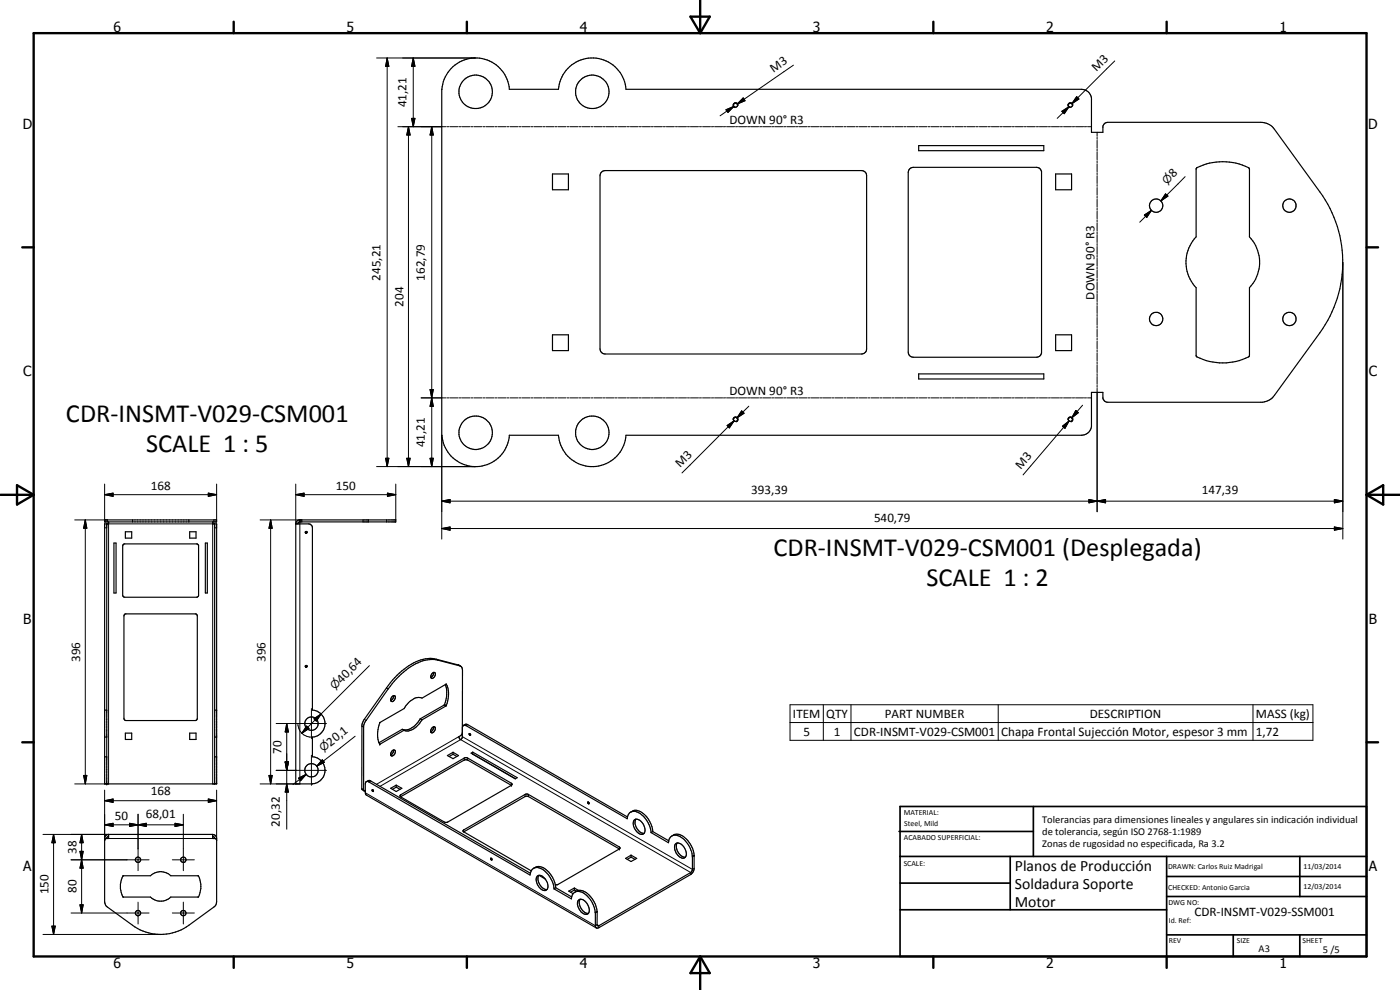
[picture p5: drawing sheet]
<svg xmlns="http://www.w3.org/2000/svg" width="420mm" height="297mm" viewBox="0 0 420 297" stroke-linecap="round" stroke-linejoin="round" font-family="sans-serif">
<g fill="none" stroke="#000" stroke-width=".35">
<path d="M135.4 20.5a10.1 10.1 0 0 1 10.8-2.5 10.1 10.1 0 0 1 6.7 8.8h14.7a10.2 10.2 0 0 1 10.1-9.4 10.2 10.2 0 0 1 10.2 9.4h136.7a3 3 0 0 1 3 2.6v10.3h3.4l.1-2.1 .5-.6 .9-.3h45.9a5 5 0 0 1 4.1 2.1l13.6 18.8a36 36 0 0 1 0 42.3l-13.6 18.7-.7 .8-1.4 .9-1.4 .4h-46.8l-.8-.4-.3-.5-.1-2.1h-3.4v10.3a3 3 0 0 1-3 2.6h-136.7a10.2 10.2 0 0 1-10.2 9.4 10.2 10.2 0 0 1-10.1-9.4h-14.7a10.2 10.2 0 0 1-10.2 9.4 10.2 10.2 0 0 1-10.1-9.4v-103.8a10.3 10.3 0 0 1 2.8-6.3zM165.8 52.2h4.8v4.7h-4.8zM180.8 51.4l.8-.2h77l.8 .2 .6 .7 .1 .6v52l-.3 .8-.4 .5-.8 .2h-77l-.8-.2-.5-.5-.2-.8v-52l.2-.8zM273 50.7l1.1-.5h37l.8 .3 .7 .9v54.6l-.3 .5-.4 .4-.8 .3h-37a1.52 1.52 0 0 1-1.5-1.5v-54zM275.7 43.7h37.6v1.5h-37.6zM316.8 52.2h4.8v4.7h-4.8zM359.2 50.3a17.3 17.3 0 0 1 15.7 .2l.1 20.6a11 11 0 0 1 0 15.2l-.1 20.5a16.4 16.4 0 0 1-15.9 0v-20.5a11.1 11.1 0 0 1 0-15.2v-20.5zM165.8 100.5h4.8v4.7h-4.8zM275.7 112.2h37.6v1.5h-37.6zM316.8 100.5h4.8v4.7h-4.8zM31.4 156h33.6v.6h-33.6zM32 157.2v78"/>
<path d="M32.6 156.6v.6h-1.2v78h33.6v-78h-1.2v-.6M37.6 159.6h1.9v1.9h-1.9zM56.9 159.6h1.9v1.9h-1.9zM64.4 157.2v78M88.8 157.2l.1-.6 .8-.6h29.1v.6h-29l-.4 .6M88.8 157.2h4.1l.9 .9v55a4.1 4.1 0 0 1 3.7 4 4.1 4.1 0 0 1-3.7 4v6a4.1 4.1 0 0 1 3.7 4 4.1 4.1 0 0 1-3.7 4.1h-5zM90 156v.6M91.6 159.6l.2-.1a.23 .23 0 0 1 .3 .2 .23 .23 0 0 1-.4 .2zM34.2 162.9h.6v15h-.6zM36.9 163.4l.3-.2h22l.4 .4v15.2l-.6 .4-21.9-.1-.3-.5zM61.6 162.9h.6v15h-.6zM37.5 184.3l21.3-.1 .3 .2 .1 31.2-.2 .5-21.2 .1-.5-.3-.1-31.1z"/>
<path d="M91.6 199.8l.4-.1a.25 .25 0 0 1 0 .4 .25 .25 0 0 1-.4-.1zM138.2 199.9l-6.8-1.8a11.2 11.2 0 0 0-9.6 3l-1.4 1.2-2.7 2.8-8 11.3-.4 .9v20M31.4 213.1h.6M37.6 220h1.9v1.9h-1.9zM56.9 220h1.9v1.9h-1.9zM64.4 213.1h.6M114 216.8h-.1a8.5 8.5 0 0 0 0 6.5M114.1 216.7l-.1 .1M118.1 208.7l-.2 1-.6 .5M118.2 208.7l-.7 .5-.2 1M118.2 208.7h.2a1.02 1.02 0 0 1 0 1.2 1.02 1.02 0 0 1-1.1 .5v-.2M120.7 218.8l.5 .3"/>
<path d="M120.7 218.8l-7 4M121.2 219.1l-7.2 4.2M126.1 215.7l.5 .3M126.1 215.7a5.4 5.4 0 0 1-5.1 3.2l-.3-.1M126.6 216a5.2 5.2 0 0 1-5 3.2l-.4-.1M129.7 218.4l.6-.3a1.01 1.01 0 0 1 .1 1.2 1.01 1.01 0 0 1-1.1 .4l-.1-.5zM129.7 202.1a.56 .56 0 0 1 .8-.3 .56 .56 0 0 1 .1 .9l-.6 .7-.6 .1-.2-.4zM130.1 218.1a1.44 1.44 0 0 1-.9 1.5M130.1 201.8l-.1 .8-.7 .6M133.6 205.4a8.3 8.3 0 0 1-.3 6.1l-7.2 4.2M133.9 205.3l-7.3 4.2a4.5 4.5 0 0 0-4.7 2.2l-.6 .9-7.2 4.1M133.9 205.3h.1"/>
<path d="M133.9 205.3a7.6 7.6 0 0 1-.1 6.5l-7.2 4.2M138.8 219.8l-.1-19.3-1-.9-6.8-1.8a10.9 10.9 0 0 0-8.9 2.4l-2.8 2.4-2 2.2-8.1 11.3-.4 .9-.1 19.6 .7 .7M138.8 220l-.6 .7-.5 .3 .5 .9 .6-.8v-2.7a1.11 1.11 0 0 1 1.6-1l47.9 27.7M139.2 217.6l.7 .1 48.3 28a2.05 2.05 0 0 1 1-2 2.05 2.05 0 0 1 2.2 0 7.8 7.8 0 0 1 4 6.1M31.4 235.2h.6M31.4 227.1h.6M31.4 221.1h.6M64.4 235.2h.6M64.4 227.1h.6M64.4 221.1h.6M109.6 237.2l-.3 .1M109.9 234.5l-.3 .7v2.7l.3 .6 69.1 39.9"/>
<path d="M109.9 234.5h.6l48.6 28.1a2.19 2.19 0 0 1 1.2-2.2 2.19 2.19 0 0 1 2.4 .4 8.2 8.2 0 0 1 3.6 5.9M109.9 234.5l1.1-.3 48.2 27.8M111.7 237l.3 .1v.4zM113.9 223.3h.1M117.3 236.5l1.6-.9 1.7 .9-1.7 1zM117.7 225.3l.7-.3a1 1 0 0 1 0 1.2 1 1 0 0 1-1.1 .5v-.8zM118.1 225l-.1 .8-.7 .7M118.9 236.2l1.2 .7M118.9 235.6v.6M118.9 236.2l-1.1 .7M120.1 238.5l19.5-11.2 .8 .2 13 7.5 .3 .3-19.6 11.5-.8-.2-13-7.5-.3-.2zM134.3 226.7l1.7-1 1.6 1-1.6 .9z"/>
<path d="M136 226.3l1.1 .7M136 225.7v.6M136 226.3l-1.2 .7M140.8 220.1a.24 .24 0 0 1 .4 .2 .24 .24 0 0 1-.3 .3zM141.4 226l.5-.3 13.3 7.6-.6 .4zM141.9 225.7v.6l12.8 7.3M153.4 235.6l-13.5-7.7-.6 .1-19 11.1M32.6 250.4l-.9 .4-.3 .8v19.2l.6 1.2 7.8 5.6a14.3 14.3 0 0 0 16.9 0l7.7-5.6 .5-.9 .1-19.5-.2-.8-1-.4M32.6 251l-.5 .2-.1 .4M32.6 250.4v1.2h-.8l-.4 .5M32.6 250.4h31.2M63.8 250.4v1.2h.8l.4 .5"/>
<path d="M63.8 251l.5 .2 .1 .4M139.2 249.6l-.2-.2 .2-.4 18.5-10.7h.6l27.6 15.8 .2 .3-.2 .3M139.2 249.6l18.5-10.7h.6l27.6 15.8M139.2 249.6l20.2 11.7M147.3 257.5l.3 .2v.3l-.3-.1zM176.4 240.6l.4 .2v.4l-.4-.2zM185.9 254.7l-18.4 10.6-.8 .1M187.7 257.6l1.7-1 1.7 1-1.7 .9zM189.3 243.7a2.96 2.96 0 0 1 4.1 .7 8.3 8.3 0 0 1 2.5 5.1M189.4 257.2l1.2 .7M189.4 256.6v.6M189.4 257.2l-1.2 .7"/>
<path d="M190.4 246a2.13 2.13 0 0 1 2.8 1.6 2.02 2.02 0 0 1-.2 2.7 3 3 0 0 1-2.9-3.5zM190.8 245.8a3.2 3.2 0 0 0 2.5 4.2M195.4 249.8l5.2 3.1a2.14 2.14 0 0 1 1.2-2.2 2.14 2.14 0 0 1 2.4 .4 8 8 0 0 1 3.6 5.9M195.9 249.5l4.8 2.8M195.9 249.5l-.5 .3M201.7 250.8a3.2 3.2 0 0 1 4.5 1.1 7.9 7.9 0 0 1 2.1 4.8M202.6 253.4a1.58 1.58 0 0 1 2.6 .6 2.39 2.39 0 0 1 .2 3.4 2.77 2.77 0 0 1-2.9-2.6zM203.2 252.9a3.2 3.2 0 0 0 2.5 4.3M207.8 257v4l-.5 .8-27.7 16-.4-.3v-3.9M208.3 256.7v4.1l-.3 .8-.7 .8-27.6 15.9-.7 .1M208.3 256.7l-.5 .3M36.9 262.8h8.3a4.4 4.4 0 0 1 6.1 0h8.2a6.5 6.5 0 0 1 0 6.4h-8.2a4.4 4.4 0 0 1-6.1 0h-8.2a6.4 6.4 0 0 1-.1-6.4z"/>
<path d="M59.5 269.1v.1M160.1 260.5a2.87 2.87 0 0 1 3.8 .4 8.1 8.1 0 0 1 2.8 4.5M161.2 262.9a1.87 1.87 0 0 1 2.7 1.2 2.23 2.23 0 0 1 0 3 2.82 2.82 0 0 1-3-2.9l.1-.9zM161.7 262.6a3.2 3.2 0 0 0 2.5 4.3M161.7 262.6l1.9 1.1M166.3 266.7l5.2 3a2.16 2.16 0 0 1 1.2-2.1 2.16 2.16 0 0 1 2.4 .3 7.9 7.9 0 0 1 3.5 6M166.7 265.4l.1 1M166.8 266.4l4.8 2.7M166.8 266.4l-.5 .3M172.4 267l.6 .4M172.4 266.4l1.2 .8M172.4 266.4v.6"/>
<path d="M172.4 266.4l-1.7 1 1.3 .7M172.4 267l-1.2 .7M173 267.4a3.6 3.6 0 0 1 4.4 1.8 7.6 7.6 0 0 1 1.8 4.4M173 267.4l-.5 .3M173.5 270.3a1.62 1.62 0 0 1 2.6 .6 2.34 2.34 0 0 1 .2 3.4 2.6 2.6 0 0 1-2.8-2.2l-.2-.7zM174.1 269.8a3.3 3.3 0 0 0 1.7 4.1l.8 .2M178.6 273.9h.1M178.7 273.9v4.1l.3 .4M179.2 273.6h.1M179.2 273.6l-.6 .3M179.2 273.6l-.5 .3"/>
<circle cx="142.8" cy="27.5" r="5"/>
<circle cx="177.7" cy="27.6" r="5"/>
<circle cx="220.8" cy="31.6" r=".62"/>
<circle cx="321.3" cy="31.6" r=".62"/>
<circle cx="347" cy="61.7" r="2.01"/>
<circle cx="387" cy="61.7" r="2.01"/>
<circle cx="347" cy="95.7" r="2"/>
<circle cx="387" cy="95.7" r="1.99"/>
<circle cx="142.8" cy="129.9" r="5"/>
<circle cx="177.7" cy="129.8" r="5"/>
<circle cx="220.7" cy="125.8" r=".61"/>
<circle cx="321.2" cy="125.8" r=".6"/>
<circle cx="93.5" cy="217.1" r="2.02"/>
<circle cx="93.5" cy="231.1" r="2.02"/>
<circle cx="41.4" cy="258" r=".79"/>
<circle cx="55" cy="257.9" r=".8"/>
<circle cx="41.4" cy="274" r=".8"/>
<circle cx="55" cy="274" r=".8"/>
</g>
<g fill="none" stroke="#000" stroke-width=".3">
<path d="M113 17.4h29.7M116.2 17.4l.5 2.5h-1zM116.2 17.4v122.6M124 17.4l.5 2.5h-1zM124 17.4v20.6M238.1 19.6l-16.8 11.6M334.5 18.3l-12.8 12.8M119.4 38h14.4M122.6 38l.5 2.5h-1zM122.6 38v102M123.5 35.5h1l-.5 2.5zM129.6 38l.4 2.5h-.9z"/>
<path d="M129.6 38v102M134.1 38h.6M135 38h2.4M137.7 38h.6M138.6 38h2.4M141.3 38h.6M142.2 38h2.4M144.9 38h.6M145.8 38h2.4M148.5 38h.6M149.4 38h2.4M152.1 38h.6"/>
<path d="M153.1 38h2.4M155.8 38h.6M156.7 38h2.4M159.4 38h.6M160.3 38h2.4M163 38h.6M163.9 38h2.4M166.6 38h.6M167.5 38h2.4M170.2 38h.6M171.1 38h2.4M173.8 38h.6"/>
<path d="M174.7 38h2.4M177.4 38h.6M178.3 38h2.5M181 38h.6M181.9 38h2.5M184.6 38h.6M185.6 38h2.3M188.2 38h.7M189.2 38h2.3M191.8 38h.7M192.8 38h2.4M195.5 38h.6"/>
<path d="M196.4 38h2.4M199.1 38h.6M200 38h2.4M202.7 38h.6M203.6 38h2.4M206.3 38h.6M207.2 38h2.4M209.9 38h.6M210.9 38h2.3M213.5 38h.7M214.4 38h2.5M217.1 38h.7"/>
<path d="M217.9 32.9l2.3-1-1.7 1.8zM218 38h2.5M220.2 31.9l-4.1 2.9M220.8 38h.5M221.5 31.7a.74 .74 0 0 0-.7-.9 .74 .74 0 0 0-.8 .7 .74 .74 0 0 0 .6 .8M221.6 38h2.5M223 29.4l.6 .8-2.3 1zM223.3 29.8l-2 1.4M224.4 38h.6M225.2 38h2.5M228 38h.6M228.9 38h2.4"/>
<path d="M231.6 38h.6M232.5 38h2.4M235.2 38h.6M236.1 38h2.4M238.8 38h.6M239.7 38h2.4M242.4 38h.6M243.3 38h2.4M246 38h.7M246.9 38h2.4M249.6 38h.7M250.6 38h2.3"/>
<path d="M253.3 38h.6M254.2 38h2.4M256.9 38h.6M257.8 38h2.4M260.5 38h.6M261.4 38h2.4M264.1 38h.6M265 38h2.4M267.7 38h.6M268.6 38h2.4M271.3 38h.6M272.2 38h2.4"/>
<path d="M274.9 38h.6M275.8 38h2.4M278.5 38h.6M279.4 38h2.4M282.1 38h.6M283 38h2.4M285.8 38h.5M286.7 38h2.4M289.4 38h.6M290.3 38h2.4M293 38h.6M293.9 38h2.4"/>
<path d="M296.6 38h.6M297.5 38h2.4M300.2 38h.6M301.1 38h2.4M303.8 38h.6M304.7 38h2.4M307.4 38h.6M308.3 38h2.4M311.1 38h.5M311.9 38h2.5M314.7 38h.5M315.5 38h2.5"/>
<path d="M318.3 38h.5M318.7 33.4l2.1-1.4-1.4 2.1zM319.2 38h2.4M320.8 32l-3.5 3.5M321.8 38h.7M322 31.7a.75 .75 0 0 0-.7-.9 .75 .75 0 0 0-.8 .7 .75 .75 0 0 0 .6 .8M322.8 38h2.4M323.1 29l.7 .7-2.1 1.4zM325.4 38h.7M326.4 38h1.2M329.3 39.7v1.2M329.3 41.2v.6"/>
<path d="M329.3 42.1v2.3M329.3 44.7v.6M329.3 45.6v2.4M329.3 48.3v.6M329.3 49.1v2.4M329.3 51.8v.6M329.3 52.7v2.4M329.3 55.4v.5M329.3 56.3v2.3M329.3 58.9v.6M329.3 59.8v2.3M349.8 58.2l.7 .6-2.1 1.5z"/>
<path d="M350.2 58.5l-1.8 1.8M355.7 53l-7.3 7.3M329.3 62.4v.6M329.3 63.3v2.4M329.3 66v.6M329.3 66.9v2.4M329.3 69.6v.5M329.3 70.4v2.4M329.3 73.1v.6M329.3 74v2.3M329.3 76.6v.6M329.3 77.5v2.4"/>
<path d="M343.4 64.5l2.2-1.4-1.4 2.1zM345.6 63.1l-3.6 3.6M403 78.7v83.1M329.3 80.2v.6M329.3 81.1v2.3M329.3 83.7v.6M329.3 84.6v2.4M329.3 87.2v.7M329.3 88.1v2.4M329.3 90.8v.6M329.3 91.7v2.4M329.3 94.4v.6"/>
<path d="M329.3 95.2v2.4M329.3 97.9v.6M329.3 98.8v2.3M126.4 119.4h7.4M129.1 116.9h.9l-.4 2.5zM129.6 119.4l.4 2.5h-.9zM134.1 119.4h.6M135 119.4h2.4M137.7 119.4h.6M138.6 119.4h2.4M141.3 119.4h.6M142.2 119.4h2.4"/>
<path d="M144.9 119.4h.6M145.8 119.4h2.4M148.5 119.4h.6M149.4 119.4h2.4M152.1 119.4h.6M153.1 119.4h2.4M155.8 119.4h.6M156.7 119.4h2.4M159.4 119.4h.6M160.3 119.4h2.4M163 119.4h.6M163.9 119.4h2.4"/>
<path d="M166.6 119.4h.6M167.5 119.4h2.4M170.2 119.4h.6M171.1 119.4h2.4M173.8 119.4h.6M174.7 119.4h2.4M177.4 119.4h.6M178.3 119.4h2.5M181 119.4h.6M181.9 119.4h2.5M184.6 119.4h.6M185.6 119.4h2.3"/>
<path d="M188.2 119.4h.7M189.2 119.4h2.3M191.8 119.4h.7M192.8 119.4h2.4M195.5 119.4h.6M196.4 119.4h2.4M199.1 119.4h.6M200 119.4h2.4M202.7 119.4h.6M203.6 119.4h2.4M206.3 119.4h.6M207.2 119.4h2.4"/>
<path d="M209.9 119.4h.6M210.9 119.4h2.3M213.5 119.4h.7M214.4 119.4h2.5M217.1 119.4h.7M218 119.4h2.5M220.8 119.4h.5M221.6 119.4h2.5M224.4 119.4h.6M225.2 119.4h2.5M228 119.4h.6M228.9 119.4h2.4"/>
<path d="M231.6 119.4h.6M232.5 119.4h2.4M235.2 119.4h.6M236.1 119.4h2.4M238.8 119.4h.6M239.7 119.4h2.4M242.4 119.4h.6M243.3 119.4h2.4M246 119.4h.7M246.9 119.4h2.4M249.6 119.4h.7M250.6 119.4h2.3"/>
<path d="M253.3 119.4h.6M254.2 119.4h2.4M256.9 119.4h.6M257.8 119.4h2.4M260.5 119.4h.6M261.4 119.4h2.4M264.1 119.4h.6M265 119.4h2.4M267.7 119.4h.6M268.6 119.4h2.4M271.3 119.4h.6M272.2 119.4h2.4"/>
<path d="M274.9 119.4h.6M275.8 119.4h2.4M278.5 119.4h.6M279.4 119.4h2.4M282.1 119.4h.6M283 119.4h2.4M285.8 119.4h.5M286.7 119.4h2.4M289.4 119.4h.6M290.3 119.4h2.4M293 119.4h.6M293.9 119.4h2.4"/>
<path d="M296.6 119.4h.6M297.5 119.4h2.4M300.2 119.4h.6M301.1 119.4h2.4M303.8 119.4h.6M304.7 119.4h2.4M307.4 119.4h.6M308.3 119.4h2.4M311.1 119.4h.5M311.9 119.4h2.5M314.7 119.4h.5M315.5 119.4h2.5"/>
<path d="M318.3 119.4h.5M319.2 119.4h2.4M321.8 119.4h.7M322.8 119.4h2.4M325.4 119.4h.7M326.4 119.4h1.2M329.3 101.5v.5M329.3 102.4v2.3M329.3 105v.6M329.3 105.9v2.3M329.3 108.5v.6M329.3 109.4v2.4"/>
<path d="M329.3 112.1v.6M329.3 112.9v2.4M329.3 115.6v.6M329.3 116.5v37M113 140h29.7M115.7 137.5h1l-.5 2.5zM122.1 137.5h1l-.5 2.5zM129.1 137.5h.9l-.4 2.5zM132.6 130.6v31.2M218.2 127.7l2.1-1.4-1.4 2.1zM220 126a.77 .77 0 0 1 .6-.9 .77 .77 0 0 1 .9 .6 .77 .77 0 0 1-.6 .9M220.3 126.3l-1.7 1.8"/>
<path d="M220.3 126.3l-15.6 15.6M222.6 123.3l.7 .7-2.1 1.4zM224.7 121.9l-3.5 3.5M318.8 127.9l2-1.6-1.2 2.2zM320.5 126a.76 .76 0 0 1 .6-.9 .76 .76 0 0 1 .9 .6 .76 .76 0 0 1-.6 .9M320.8 126.3l-1.6 1.9M320.8 126.3l-13.8 16.2M322.9 123.1l.7 .7-2 1.6zM324.9 121.6l-3.3 3.8M22.4 156h9.8v.6M25.6 156l.5 2.5h-1zM25.6 156v79.2"/>
<path d="M31.4 148.4l2.5-.4v.9zM31.4 158.4h.6M31.4 145.2v10.8M31.4 148.4h33.6M39.8 156v.6M56.7 156v.6M62.5 148l2.5 .4-2.5 .5zM64.2 156v.6M64.4 158.4h.6M65 145.2v10.8M78.1 156h12.5v.6M81.2 156l.5 2.5h-1z"/>
<path d="M81.2 156v79.2M88.8 148.4l2.5-.4v.9zM88.8 148.4h30M88.8 145.2v12M90 157.2v78h-11.9M91.8 159.4l.3 .2v.2l-.2 .2-.3-.2M109 156v.6M110.6 156v.6M116 156v.6M116.3 148l2.5 .4-2.5 .5zM118.8 145.2v10.8M132.6 150.4l2.5-.5v1z"/>
<path d="M132.6 158.6l2.5-.5v1zM132.6 150.4h270.4M132.6 158.6h270.4M326.8 149.9l2.5 .5-2.5 .5zM329.3 150.4l2.5-.5v1zM400.5 158.1l2.5 .5-2.5 .5zM400.5 149.9l2.5 .5-2.5 .5zM91.8 199.6l.3 .2v.4l-.5-.3M110.9 199.7l-20.3 20.3M130.9 197.8l.5 .3M137.5 199.5l.6 .3M82.9 217.1h15.1"/>
<path d="M86.1 217.1l.5 2.5h-1zM86.1 217.1v31.7M89.4 217.2a4 4 0 0 0 4 3.9M92 217.8l.7 .8-2.1 1.4zM93.5 212.6v9M94.2 215.6l2.1-1.4-1.4 2.2zM108.6 217.9l.5 .3M109.3 215.8l.6 .4M116 206.4l.5 .3M133.3 211.5l.5 .3M133.4 211.3l.6 .3M133.9 205.3l.1 .1"/>
<path d="M140.4 217.4l-.5 .3M237.1 211.5h156.9v10.6h-156.9zM237.1 216.8h156.9M247.1 211.5v10.6M255.4 211.5v10.6M299.6 211.5v10.6M376 211.5v10.6M22.4 235.2h10.2v-78h31.2v78M25.1 232.7h1l-.5 2.5zM31.4 237.1v15M62.5 239.7l2.5 .5-2.5 .5zM65 237.1v15"/>
<path d="M80.7 232.7h1l-.5 2.5zM82.9 231.1h15.1M85.6 228.6h1l-.5 2.5zM86.1 235.2l.5 2.5h-1zM89.6 233.5l2.3-1.2-1.7 2zM91.9 232.3l-4 3.1M93.5 226.6v9M93.5 221.1h.3M96.7 228l.7 .7-2.3 1.2zM97.1 228.3l-2 1.6M106.6 220.9l-11.5 9M108.6 236.6l.5 .3"/>
<path d="M109.6 237.9l69.1 39.8 .5-.2 .5 .2v.6M111.2 234.3l-.5 .3M113.9 223.1l.2 .2M114.1 235.9l24.1-14 69.1 39.9v.6M120.3 238.5v.6M137.7 221l-24.7 14.3M138.8 221l69 39.9 .5-.3M139.3 227.5v.5M140.4 227.5v.5M153.4 235v.6M157.6 238.4v.6M158.6 238.4v.6"/>
<path d="M12.9 250.4h19.7M16.1 250.4l.5 2.5h-1zM16.1 250.4v30M21.3 258h23.4M24 255.4h1l-.5 2.6zM24.5 250.4l.5 2.5h-1zM24.5 258l.5 2.5h-1zM24.5 250.4v23.5M31.4 240.2l2.5-.5v1zM31.4 247.5l2.5-.5v1zM31.4 251.6h.6M31.4 240.2h33.6"/>
<path d="M31.4 247.5h23.6M32.6 251.6h31.2M38.9 247l2.5 .5-2.5 .5zM41.4 247.5l2.5-.5v1zM41.4 244.3v16.9M51.7 258h6.6M52.5 247l2.5 .5-2.5 .5zM55 244.3v16.9M64.4 251.6h.6M139.2 249v.6M185.9 254.1v.6M15.6 277.9h1l-.5 2.5z"/>
<path d="M21.3 273.9h23.4M24 271.5h1l-.5 2.4zM41.4 270.7v6.5M51.7 273.9h6.6M55 270.7v6.5M12.9 280.4h35.3"/>
</g>
<g fill="#000">
<circle cx="32" cy="157.2" r=".18"/>
<circle cx="32.6" cy="156.6" r=".18"/>
<circle cx="63.8" cy="156.6" r=".18"/>
<circle cx="90" cy="156" r=".18"/>
<circle cx="90" cy="156.6" r=".18"/>
<circle cx="32" cy="235.2" r=".18"/>
<circle cx="109.6" cy="237.2" r=".18"/>
<circle cx="113.9" cy="223.3" r=".18"/>
<circle cx="153.4" cy="235.6" r=".18"/>
<circle cx="185.9" cy="254.7" r=".18"/>
<circle cx="207.8" cy="257" r=".18"/>
<circle cx="208.3" cy="256.7" r=".18"/>
</g>
<g fill="none" stroke="#000" stroke-width=".71">
<path d="M10.1 9.9h400v277.1h-400zM70.1 6.5v3.4M140.1 6.5v3.4M207.2 5h5.8l-2.9 4.9zM210.1 0v9.9M280.1 6.5v3.4M350.1 6.5v3.4M6.7 74.2h3.4M410.1 74.2h3.5M.1 148.5h10M5.1 145.6l5 2.9-5 2.9zM410.1 148.5h10"/>
<path d="M410.1 148.5l5-2.9v5.8zM6.7 222.7h3.4M410.1 222.7h3.5M70.1 287v3.4M140.1 287v3.4M210.1 287v10M210.1 287l2.9 5h-5.8zM280.1 287v3.4M350.1 287v3.4"/>
</g>
<g fill="none" stroke="#000" stroke-width=".51">
<path d="M269.8 249.5h40.3M270.1 242h140v45h-140zM270.1 257h140M303.2 257v16M310.1 242v15M350.1 257v30M390.1 257v12M270.1 265h33.1M270.1 273h80M350.1 269h60M350.1 263h60M350.1 280.5h60"/>
<path d="M370.1 280.5v6.5M390.1 280.5v6.5"/>
</g>
<g fill="#000">
<path d="M116.2 17.4l.5 2.5h-1zM124 17.4l.5 2.5h-1zM123.5 35.5h1l-.5 2.5zM217.9 32.9l2.3-1-1.7 1.8zM223 29.4l.6 .8-2.3 1zM318.7 33.4l2.1-1.4-1.4 2.1zM323.1 29l.7 .7-2.1 1.4zM122.6 38l.5 2.5h-1zM129.6 38l.4 2.5h-.9zM349.8 58.2l.7 .6-2.1 1.5zM343.4 64.5l2.2-1.4-1.4 2.1zM129.1 116.9h.9l-.4 2.5z"/>
<path d="M115.7 137.5h1l-.5 2.5zM122.1 137.5h1l-.5 2.5zM129.1 137.5h.9l-.4 2.5zM129.6 119.4l.4 2.5h-.9zM218.2 127.7l2.1-1.4-1.4 2.1zM222.6 123.3l.7 .7-2.1 1.4zM318.8 127.9l2-1.6-1.2 2.2zM322.9 123.1l.7 .7-2 1.6zM25.6 156l.5 2.5h-1zM31.4 148.4l2.5-.4v.9zM62.5 148l2.5 .4-2.5 .5zM81.2 156l.5 2.5h-1z"/>
<path d="M88.8 148.4l2.5-.4v.9zM116.3 148l2.5 .4-2.5 .5zM132.6 150.4l2.5-.5v1zM132.6 158.6l2.5-.5v1zM326.8 149.9l2.5 .5-2.5 .5zM329.3 150.4l2.5-.5v1zM400.5 158.1l2.5 .5-2.5 .5zM400.5 149.9l2.5 .5-2.5 .5zM86.1 217.1l.5 2.5h-1zM92 217.8l.7 .8-2.1 1.4zM94.2 215.6l2.1-1.4-1.4 2.2zM25.1 232.7h1l-.5 2.5z"/>
<path d="M31.4 240.2l2.5-.5v1zM80.7 232.7h1l-.5 2.5zM85.6 228.6h1l-.5 2.5zM86.1 235.2l.5 2.5h-1zM89.6 233.5l2.3-1.2-1.7 2zM96.7 228l.7 .7-2.3 1.2zM16.1 250.4l.5 2.5h-1zM24 255.4h1l-.5 2.6zM24.5 250.4l.5 2.5h-1zM31.4 247.5l2.5-.5v1zM38.9 247l2.5 .5-2.5 .5zM41.4 247.5l2.5-.5v1z"/>
<path d="M52.5 247l2.5 .5-2.5 .5zM62.5 239.7l2.5 .5-2.5 .5zM15.6 277.9h1l-.5 2.5zM24 271.5h1l-.5 2.4zM24.5 258l.5 2.5h-1z"/>
</g>
<g font-size="7.9">
<text x="19.8" y="126.6">CDR-INSMT-V029-CSM001</text>
<text x="43.8" y="135.6">SCALE 1 : 5</text>
<text x="232.2" y="166.8">CDR-INSMT-V029-CSM001 (Desplegada)</text>
<text x="278.1" y="175.8">SCALE 1 : 2</text>
</g>
<g font-size="4.7">
<text x="304.6" y="261.2">Planos de Producción</text>
<text x="304.6" y="266.6">Soldadura Soporte</text>
<text x="304.6" y="272">Motor</text>
</g>
<g font-size="4.2">
<text x="34" y="9.6">6</text>
<text x="104" y="9.6">5</text>
<text x="174" y="9.6">4</text>
<text x="244" y="9.6">3</text>
<text x="314" y="9.6">2</text>
<text x="384" y="9.6">1</text>
<text x="6.8" y="38.7">D</text>
<text x="410.6" y="38.7">D</text>
<text x="7" y="112.9">C</text>
<text x="410.8" y="112.9">C</text>
<text x="7" y="187.1">B</text>
<text x="410.8" y="187.1">B</text>
<text x="7" y="261.4">A</text>
<text x="410.8" y="261.4">A</text>
<text x="34" y="290.4">6</text>
<text x="104" y="290.4">5</text>
<text x="174" y="290.4">4</text>
<text x="244" y="290.4">3</text>
<text x="314" y="290.4">2</text>
<text x="384" y="290.4">1</text>
</g>
<g font-size="3.9">
<text x="232.2" y="21.8" transform="rotate(-35 232.2 21.8)">M3</text>
<text x="329.1" y="21.5" transform="rotate(-45 329.1 21.5)">M3</text>
<text x="122" y="32.2" transform="rotate(-90 122 32.2)">41,21</text>
<text x="218.9" y="37.3">DOWN 90° R3</text>
<text x="352.2" y="53.4" transform="rotate(-45 352.2 53.4)">8</text>
<text x="114.2" y="84.2" transform="rotate(-90 114.2 84.2)">245,21</text>
<text x="127.5" y="84.2" transform="rotate(-90 127.5 84.2)">162,79</text>
<text x="328.5" y="89.9" transform="rotate(-90 328.5 89.9)">DOWN 90° R3</text>
<text x="121.1" y="92" transform="rotate(-90 121.1 92)">204</text>
<text x="218.9" y="118.6">DOWN 90° R3</text>
<text x="127.5" y="134.2" transform="rotate(-90 127.5 134.2)">41,21</text>
<text x="204.2" y="140.3" transform="rotate(-45 204.2 140.3)">M3</text>
<text x="306.4" y="140.9" transform="rotate(-50 306.4 140.9)">M3</text>
<text x="45.2" y="146.9">168</text>
<text x="100.8" y="146.9">150</text>
<text x="225.5" y="148.3">393,39</text>
<text x="360.7" y="148.3">147,39</text>
<text x="262.3" y="156.5">540,79</text>
<text x="24.1" y="198.6" transform="rotate(-90 24.1 198.6)">396</text>
<text x="79.7" y="198.6" transform="rotate(-90 79.7 198.6)">396</text>
<text x="102.5" y="205.1" transform="rotate(-45 102.5 205.1)">40,64</text>
<text x="238" y="215.4">ITEM</text>
<text x="248" y="215.4">QTY</text>
<text x="265.5" y="215.4">PART NUMBER</text>
<text x="327.1" y="215.4">DESCRIPTION</text>
<text x="376.9" y="215.5">MASS (kg)</text>
<text x="241.1" y="220.7">5</text>
<text x="250.3" y="220.7">1</text>
<text x="256.3" y="220.7">CDR-INSMT-V029-CSM001</text>
<text x="300.5" y="220.8">Chapa Frontal Sujección Motor, espesor 3 mm</text>
<text x="376.9" y="220.7">1,72</text>
<text x="84.5" y="226.1" transform="rotate(-90 84.5 226.1)">70</text>
<text x="99.2" y="224" transform="rotate(-38 99.2 224)">20,1</text>
<text x="45.2" y="238.7">168</text>
<text x="34.4" y="245.9">50</text>
<text x="43.8" y="245.4">68,01</text>
<text x="84" y="248" transform="rotate(-90 84 248)">20,32</text>
<text x="23" y="256.2" transform="rotate(-90 23 256.2)">38</text>
<text x="14.6" y="268.4" transform="rotate(-90 14.6 268.4)">150</text>
<text x="23" y="268" transform="rotate(-90 23 268)">80</text>
<text x="358.5" y="275">CDR-INSMT-V029-SSM001</text>
</g>
<g font-size="3.3">
<text x="350.2" y="55.4" transform="rotate(-45 350.2 55.4)">n</text>
<text x="100.5" y="207.1" transform="rotate(-45 100.5 207.1)">n</text>
<text x="97" y="225.7" transform="rotate(-38 97 225.7)">n</text>
</g>
<g font-size="3.1">
<text x="312.7" y="246.8">Tolerancias para dimensiones lineales y angulares sin indicación individual</text>
<text x="312.7" y="250.4">de tolerancia, según ISO 2768-1:1989</text>
<text x="312.7" y="254">Zonas de rugosidad no especificada, Ra 3.2</text>
<text x="377.7" y="285.6">A3</text>
<text x="397" y="285.9">5 /5</text>
</g>
<g font-size="2.4">
<text x="271.2" y="244.4">MATERIAL:</text>
<text x="271.3" y="252">ACABADO SUPERFICIAL:</text>
<text x="271.4" y="247.9">Steel, Mild</text>
<text x="271.2" y="259.7">SCALE:</text>
<text x="350.6" y="260.8">DRAWN: Carlos Ruiz Madrigal</text>
<text x="391.2" y="260.6">11/03/2014</text>
<text x="350.6" y="267">CHECKED: Antonio Garcia</text>
<text x="391.2" y="266.7">12/03/2014</text>
<text x="350.6" y="271.4">DWG NO:</text>
<text x="350.8" y="276.9">Id. Ref:</text>
<text x="350.8" y="282.8">REV</text>
<text x="371.2" y="282.9">SIZE</text>
<text x="390.9" y="282.9">SHEET</text>
</g>
</svg>
